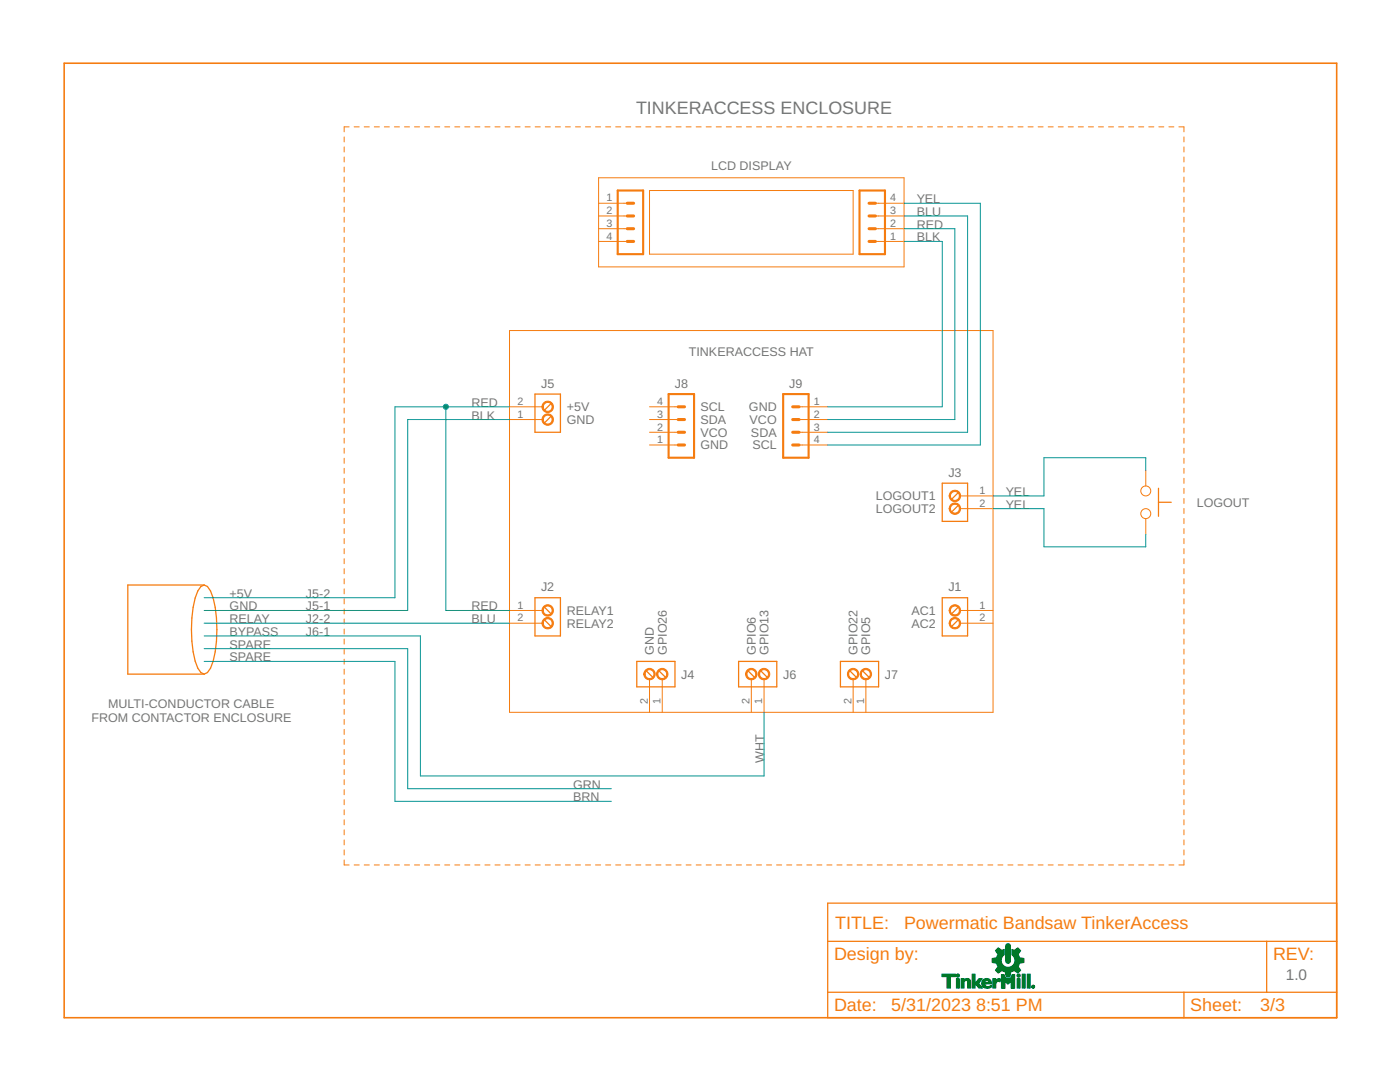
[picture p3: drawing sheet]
<svg xmlns="http://www.w3.org/2000/svg" width="279mm" height="216mm" viewBox="0 0 279 216" stroke-linecap="round" stroke-linejoin="round" font-family="sans-serif">
<g fill="none" stroke="#f57c10" stroke-width=".2">
<path d="M68.7 27.3v1M68.7 29.3v1M68.7 31.3v1M68.7 33.3v1M68.7 35.3v1M68.7 37.3v1M68.7 39.3v1M69.7 25.3h-1v1M70.7 25.3h1M72.7 25.3h1M74.7 25.3h1M76.7 25.3h1"/>
<path d="M78.7 25.3h1M80.7 25.3h1M82.7 25.3h1M84.7 25.3h1M86.7 25.3h1.1M88.8 25.3h.9M90.8 25.3h1M92.8 25.3h1M94.8 25.3h1M96.8 25.3h1M98.8 25.3h1M100.8 25.3h1"/>
<path d="M102.8 25.3h1M104.8 25.3h1M106.8 25.3h1M108.8 25.3h1M110.8 25.3h1M112.8 25.3h1M114.9 25.3h.9M116.8 25.3h1.1M118.9 25.3h1M119.5 35.5h60.9v17.8h-60.9zM120.9 25.3h1M122.9 25.3h1"/>
<path d="M124.9 25.3h1M126.9 25.3h1M128.9 25.3h1M129.6 38h40.7v12.7h-40.7zM130.9 25.3h1M132.9 25.3h1M134.9 25.3h1M136.9 25.3h1M138.9 25.3h1M140.9 25.3h1M142.9 25.3h1.1M144.9 25.3h1.1"/>
<path d="M147 25.3h1M149 25.3h1M151 25.3h1M153 25.3h1M155 25.3h1M157 25.3h1M159 25.3h1M161 25.3h1M163 25.3h1M165 25.3h1M167 25.3h1M169 25.3h1.1"/>
<path d="M171 25.3h1.1M173.1 25.3h1M175.1 25.3h1M177.1 25.3h1M179.1 25.3h1M181.1 25.3h1M183.1 25.3h1M185.1 25.3h1M187.1 25.3h1M189.1 25.3h1M191.1 25.3h1M193.1 25.3h1"/>
<path d="M195.1 25.3h1M197.1 25.3h1M199.2 25.3h1M201.1 25.3h1.1M203.2 25.3h1M205.2 25.3h1M207.2 25.3h1M209.2 25.3h1M211.2 25.3h1M213.2 25.3h1M215.2 25.3h1M217.2 25.3h1"/>
<path d="M219.2 25.3h1M221.2 25.3h1M223.2 25.3h1M225.2 25.3h1.1M227.2 25.3h1.1M229.3 25.3h1M231.3 25.3h1M233.3 25.3h1M235.3 25.3h1v1M236.3 27.3v1M236.3 29.3v1M236.3 31.3v1"/>
<path d="M236.3 33.3v1M236.3 35.3v1M236.3 37.3v1M236.3 39.3v1M68.7 41.3v1.1M68.7 43.3v1M68.7 45.4v1M68.7 47.3v1.1M68.7 49.4v1M68.7 51.4v1M68.7 53.4v1M68.7 55.4v1"/>
<path d="M68.7 57.4v1M68.7 59.4v1M119.5 43.1h5.7M119.5 40.6h5.7M119.5 45.6h5.7M119.5 48.2h5.7M174.7 43.1h5.7M174.7 40.6h5.7M174.7 45.6h5.7M174.7 48.2h5.7M236.3 41.3v1.1M236.3 43.3v1"/>
<path d="M236.3 45.4v1M236.3 47.3v1.1M236.3 49.4v1M236.3 51.4v1M236.3 53.4v1M236.3 55.4v1M236.3 57.4v1M236.3 59.4v1M68.7 61.4v1M68.7 63.4v1M68.7 65.4v1M68.7 67.4v1"/>
<path d="M68.7 69.4v1M68.7 71.4v1M68.7 73.4v1M68.7 75.4v1M68.7 77.4v1M68.7 79.4v1M101.7 66h96.5v76.1h-96.5zM236.3 61.4v1M236.3 63.4v1M236.3 65.4v1M236.3 67.4v1M236.3 69.4v1"/>
<path d="M236.3 71.4v1M236.3 73.4v1M236.3 75.4v1M236.3 77.4v1M236.3 79.4v1M68.7 81.4v1M68.7 83.4v1M68.7 85.4v1M68.7 87.4v1M68.7 89.4v1M68.7 91.4v1.1M68.7 93.5v.9"/>
<path d="M68.7 95.4v1.1M68.7 97.5v1M68.7 99.5v1M101.7 83.7h6.6M101.7 81.2h6.6M129.6 83.7h5.7M129.6 81.2h5.7M129.6 86.3h5.7M129.6 88.8h5.7M159.5 83.7h5.7M159.5 81.2h5.7M159.5 86.3h5.7"/>
<path d="M159.5 88.8h5.7M191.6 99h6.6M228.7 93.9v3.1M236.3 81.4v1M236.3 83.4v1M236.3 85.4v1M236.3 87.4v1M236.3 89.4v1M236.3 91.4v1.1M236.3 93.5v.9M236.3 95.4v1.1M236.3 97.5v1"/>
<path d="M236.3 99.5v1M68.7 101.5v1M68.7 103.5v1M68.7 105.5v1M68.7 107.5v1M68.7 109.5v1M68.7 111.5v1M68.7 113.5v1M68.7 115.5v1M68.7 117.5v1M68.7 119.5v1M191.6 101.5h6.6"/>
<path d="M228.7 103.5v3.1M236.3 101.5v1M236.3 103.5v1M236.3 105.5v1M236.3 107.5v1M236.3 109.5v1M236.3 111.5v1M236.3 113.5v1M236.3 115.5v1M236.3 117.5v1M236.3 119.5v1M68.7 121.5v1"/>
<path d="M68.7 123.5v1M68.7 125.5v1M68.7 127.5v1M68.7 129.5v1M68.7 131.5v1M68.7 133.5v1M68.7 135.5v1M68.7 137.5v1M68.7 139.5v1M101.7 121.8h6.6M101.7 124.4h6.6M129.6 135.5v6.6"/>
<path d="M132.2 135.5v6.6M149.9 135.5v6.6M152.5 135.5v6.6M170.3 135.5v6.6M172.8 135.5v6.6M191.6 121.8h6.6M191.6 124.4h6.6M236.3 121.5v1M236.3 123.5v1M236.3 125.5v1M236.3 127.5v1M236.3 129.5v1"/>
<path d="M236.3 131.5v1M236.3 133.5v1M236.3 135.5v1M236.3 137.5v1M236.3 139.5v1M68.7 141.5v1M68.7 143.6v.9M68.7 145.5v1.1M68.7 147.6v.9M68.7 149.6v1M68.7 151.6v1M68.7 153.6v1"/>
<path d="M68.7 155.6v1M68.7 157.6v1M68.7 159.6v1M236.3 141.5v1M236.3 143.6v.9M236.3 145.5v1.1M236.3 147.6v.9M236.3 149.6v1M236.3 151.6v1M236.3 153.6v1M236.3 155.6v1M236.3 157.6v1"/>
<path d="M236.3 159.6v1M68.7 161.6v1M68.7 163.6v1M68.7 165.6v1M68.7 167.6v1M68.7 169.6v1M68.7 171.6v1h1M70.7 172.6h1M72.7 172.6h1M74.7 172.6h1M76.7 172.6h1M78.7 172.6h1"/>
<path d="M80.7 172.6h1M82.7 172.6h1M84.7 172.6h1M86.7 172.6h1.1M88.8 172.6h.9M90.8 172.6h1M92.8 172.6h1M94.8 172.6h1M96.8 172.6h1M98.8 172.6h1M100.8 172.6h1M102.8 172.6h1"/>
<path d="M104.8 172.6h1M106.8 172.6h1M108.8 172.6h1M110.8 172.6h1M112.8 172.6h1M114.9 172.6h.9M116.8 172.6h1.1M118.9 172.6h1M120.9 172.6h1M122.9 172.6h1M124.9 172.6h1M126.9 172.6h1"/>
<path d="M128.9 172.6h1M130.9 172.6h1M132.9 172.6h1M134.9 172.6h1M136.9 172.6h1M138.9 172.6h1M140.9 172.6h1M142.9 172.6h1.1M144.9 172.6h1.1M147 172.6h1M149 172.6h1M151 172.6h1"/>
<path d="M153 172.6h1M155 172.6h1M157 172.6h1M159 172.6h1M161 172.6h1M163 172.6h1M165 172.6h1M167 172.6h1M169 172.6h1.1M171 172.6h1.1M173.1 172.6h1M175.1 172.6h1"/>
<path d="M177.1 172.6h1M179.1 172.6h1M181.1 172.6h1M183.1 172.6h1M185.1 172.6h1M187.1 172.6h1M189.1 172.6h1M191.1 172.6h1M193.1 172.6h1M195.1 172.6h1M197.1 172.6h1M199.2 172.6h1"/>
<path d="M201.1 172.6h1.1M203.2 172.6h1M205.2 172.6h1M207.2 172.6h1M209.2 172.6h1M211.2 172.6h1M213.2 172.6h1M215.2 172.6h1M217.2 172.6h1M219.2 172.6h1M221.2 172.6h1M223.2 172.6h1"/>
<path d="M225.2 172.6h1.1M227.2 172.6h1.1M229.3 172.6h1M231.3 172.6h1M233.3 172.6h1M236.3 171.6v1h-1M236.3 161.6v1M236.3 163.6v1M236.3 165.6v1M236.3 167.6v1M236.3 169.6v1"/>
<circle cx="228.7" cy="98" r=".99"/>
<circle cx="228.7" cy="102.5" r=".99"/>
</g>
<g fill="none" stroke="#f57c10" stroke-width=".25">
<path d="M106.8 78.6h5v7.7h-5zM110 80.5l-1.4 1.4M110 83l-1.4 1.4M188 96.4h5.1v7.6h-5.1zM191.3 98.3l-1.4 1.4M231.2 97.4v5.6M40.7 116.7l.7 .3a11.2 11.2 0 0 1 1.8 6.3 23.5 23.5 0 0 1-1.2 10l-.6 .9-.7 .3M40.7 116.7l-.6 .3a11.2 11.2 0 0 0-1.8 6.3 23.5 23.5 0 0 0 1.2 10l.6 .9 .6 .3M40.7 116.7h-15.2v17.8h15.2M106.8 119.3h5v7.6h-5zM188 119.3h5.1v7.6h-5.1zM191.3 100.8l-1.4 1.4"/>
<path d="M231.2 100.2h2.5M108.6 123.6l1.4 1.5M108.6 121.1l1.4 1.4M127.1 132h7.6v5.1h-7.6zM128.9 133.8l1.4 1.4M131.4 133.8l1.5 1.4M147.4 132h7.6v5.1h-7.6zM149.2 133.8l1.4 1.4M151.8 133.8l1.4 1.4M167.7 132h7.6v5.1h-7.6zM169.5 133.8l1.5 1.4M172.1 133.8l1.4 1.4"/>
<path d="M191.3 123.6l-1.4 1.5M191.3 121.1l-1.4 1.4M165.2 180.2h101.6v22.9h-101.6zM165.2 187.8h101.6M165.2 198h101.6M236.3 198v5.1M252.8 187.8v10.2"/>
</g>
<path d="M12.8 12.6h254v190.5h-254z" fill="none" stroke="#f57c10" stroke-width=".32"/>
<g fill="#f57c10" stroke="#f57c10" stroke-width=".2">
<path d="M189.8 123.5a1.14 1.14 0 0 1 1.8 .3 1.14 1.14 0 0 1-.8 1.7 1.14 1.14 0 0 1-1.4-1.1h.3a.89 .89 0 0 1 1.2-.9 .89 .89 0 0 1 .3 1.5 .89 .89 0 0 1-1.5-.4v-.2h-.3z" fill-rule="evenodd"/>
<path d="M189.8 120.9a1.14 1.14 0 0 1 1.8 .4 1.14 1.14 0 0 1-.8 1.6 1.14 1.14 0 0 1-1.4-1.1h.3a.89 .89 0 0 1 1.2-.8 .89 .89 0 0 1 .3 1.5 .89 .89 0 0 1-1.5-.4v-.3h-.3z" fill-rule="evenodd"/>
<path d="M108.6 123.5a1.14 1.14 0 0 1 1.7 .3 1.14 1.14 0 0 1-.7 1.7 1.14 1.14 0 0 1-1.4-1.1h.2a.88 .88 0 0 1 1.2-.9 .88 .88 0 0 1 .3 1.5 .88 .88 0 0 1-1.4-.4l-.1-.2h-.2z" fill-rule="evenodd"/>
<path d="M108.6 120.9a1.14 1.14 0 0 1 1.7 .4 1.14 1.14 0 0 1-.7 1.6 1.14 1.14 0 0 1-1.4-1.1h.2a.88 .88 0 0 1 1.2-.8 .88 .88 0 0 1 .3 1.5 .88 .88 0 0 1-1.4-.4l-.1-.3h-.2z" fill-rule="evenodd"/>
<path d="M189.8 100.6a1.14 1.14 0 0 1 1.8 .4 1.14 1.14 0 0 1-.8 1.6 1.14 1.14 0 0 1-1.4-1.1h.3a.89 .89 0 0 1 1.2-.8 .89 .89 0 0 1 .3 1.4 .89 .89 0 0 1-1.5-.4v-.2h-.3z" fill-rule="evenodd"/>
<path d="M189.8 98.1a1.14 1.14 0 0 1 1.8 .3 1.14 1.14 0 0 1-.8 1.7 1.14 1.14 0 0 1-1.4-1.1h.3a.89 .89 0 0 1 1.2-.9 .89 .89 0 0 1 .3 1.5 .89 .89 0 0 1-1.5-.4v-.2h-.3z" fill-rule="evenodd"/>
<path d="M128.9 133.6a1.14 1.14 0 0 1 1.7 .4 1.14 1.14 0 0 1-.7 1.6 1.14 1.14 0 0 1-1.4-1.1h.2a.88 .88 0 0 1 1.3-.8 .88 .88 0 0 1 .2 1.5 .88 .88 0 0 1-1.4-.4l-.1-.3h-.2z" fill-rule="evenodd"/>
<path d="M131.4 133.6a1.14 1.14 0 0 1 1.8 .4 1.14 1.14 0 0 1-.8 1.6 1.14 1.14 0 0 1-1.4-1.1h.3a.88 .88 0 0 1 1.2-.8 .88 .88 0 0 1 .3 1.5 .88 .88 0 0 1-1.5-.4v-.3h-.3z" fill-rule="evenodd"/>
<path d="M108.6 80.3a1.14 1.14 0 0 1 1.7 .4 1.14 1.14 0 0 1-.7 1.6 1.14 1.14 0 0 1-1.4-1.1h.2a.88 .88 0 0 1 1.2-.9 .88 .88 0 0 1 .3 1.5 .88 .88 0 0 1-1.4-.4l-.1-.2h-.2z" fill-rule="evenodd"/>
<path d="M108.6 82.9a1.14 1.14 0 0 1 1.7 .3 1.14 1.14 0 0 1-.7 1.7 1.14 1.14 0 0 1-1.4-1.2h.2a.88 .88 0 0 1 1.2-.8 .88 .88 0 0 1 .3 1.5 .88 .88 0 0 1-1.4-.4l-.1-.3h-.2z" fill-rule="evenodd"/>
<path d="M149.2 133.6a1.15 1.15 0 0 1 1.8 .4 1.15 1.15 0 0 1-.8 1.6 1.15 1.15 0 0 1-1.4-1.1h.3a.88 .88 0 0 1 1.2-.8 .88 .88 0 0 1 .2 1.5 .88 .88 0 0 1-1.4-.4v-.3h-.3z" fill-rule="evenodd"/>
<path d="M151.7 133.6a1.15 1.15 0 0 1 1.8 .4 1.15 1.15 0 0 1-.7 1.6 1.15 1.15 0 0 1-1.5-1.1h.3a.88 .88 0 0 1 1.2-.8 .88 .88 0 0 1 .3 1.5 .88 .88 0 0 1-1.5-.4v-.3h-.3z" fill-rule="evenodd"/>
<path d="M169.5 133.6a1.14 1.14 0 0 1 1.8 .4 1.14 1.14 0 0 1-.8 1.6 1.14 1.14 0 0 1-1.4-1.1h.3a.9 .9 0 0 1 1.3-.7 .9 .9 0 0 1 .1 1.5 .9 .9 0 0 1-1.4-.5v-.3h-.3z" fill-rule="evenodd"/>
<path d="M172 133.6a1.14 1.14 0 0 1 1.8 .4 1.14 1.14 0 0 1-.7 1.6 1.14 1.14 0 0 1-1.4-1.1h.2a.9 .9 0 0 1 1.3-.7 .9 .9 0 0 1 .2 1.5 .9 .9 0 0 1-1.5-.5v-.3h-.2z" fill-rule="evenodd"/>
</g>
<path d="M123.3 38h5.1v12.7h-5.1zM171.5 38h5.1v12.7h-5.1zM133.4 78.6h5.1v12.7h-5.1zM156.3 78.6h5.1v12.7h-5.1z" fill="none" stroke="#f57c10" stroke-width=".42"/>
<g fill="none" stroke="#f57c10" stroke-width=".61">
<path d="M125.2 40.6h1.2M125.2 43.1h1.2M125.2 45.6h1.2M125.2 48.2h1.2M173.4 40.6h1.3M173.4 43.1h1.3M173.4 45.6h1.3M173.4 48.2h1.3M135.3 88.8h1.3M135.3 86.3h1.3M135.3 83.7h1.3M135.3 81.2h1.3"/>
<path d="M158.2 88.8h1.3M158.2 86.3h1.3M158.2 83.7h1.3M158.2 81.2h1.3"/>
</g>
<g fill="none" stroke="#009292" stroke-width=".2">
<path d="M180.4 48.2h7.6v33h-22.8M180.4 45.6h10.2v38.1h-25.4M180.4 43.1h12.7v43.2h-27.9M180.4 40.6h15.2v48.2h-30.4M89 81.2v40.6h12.7M101.7 81.2h-22.9v38.1h-38.1M101.7 83.7h-20.3v38.1h-40.7M228.7 93.9v-2.6h-20.4v7.7h-10.1M198.2 101.5h10.1v7.6h20.4v-2.5M40.7 132h38.1v27.9h43.2M40.7 129.4h40.7v28h40.6M40.7 124.4h61"/>
<path d="M40.7 126.9h43.2v27.9h68.6v-12.7"/>
</g>
<circle cx="89" cy="81.2" r=".51" fill="#009292" stroke="#009292" stroke-width=".2"/>
<g fill="#007828" stroke="#007828" stroke-width=".2">
<path d="M199.2 189.1l.8 .5 .4-.2v1.1a1.37 1.37 0 0 0-.3 2 1.37 1.37 0 0 0 2.1 .1 1.37 1.37 0 0 0-.3-2.1v-1.1l.5 .2 .7-.5 .6 .6-.5 .7 .3 .7 .9 .2v.8l-.9 .1-.3 .7 .5 .7-.6 .6-.7-.5-.7 .2-.1 .9h-.8l-.2-.9-.6-.2-.8 .5-.5-.6 .5-.7-.3-.7-.9-.1v-.8l.9-.2 .3-.7-.5-.7z" fill-rule="evenodd"/>
<path d="M200.8 188.4l.5-.1 .3 .4v3.1l-.1 .3-.3 .1-.3-.1-.2-.3v-3z" fill-rule="evenodd"/>
<path d="M199.9 194.5h.5l.2 .6h1.1l.3-.6h.5v2.7h-.7v-1.4l-.7 .6-.5-.6v1.4h-.7z" fill-rule="evenodd"/>
<path d="M188 194.4h2.7v.5h-1v2.3h-.7v-2.3h-1z" fill-rule="evenodd"/>
<path d="M190.9 195.3h.6v1.9h-.6z" fill-rule="evenodd"/>
<path d="M191.8 195.3h.6v.2l.6-.3 .5 .2 .2 .4v1.4h-.6l-.1-1.5a.39 .39 0 0 0-.6 .3v1.2h-.6z" fill-rule="evenodd"/>
<path d="M194 194.4h.6v1.8l.8-.9h.6l-.7 .9 .8 1h-.8l-.7-1v1h-.6z" fill-rule="evenodd"/>
<path d="M196.2 195.5l.7-.3v.4l-.2 .1-.2 .3h.4v.3h-.4l.1 .3 .6 .3 .7-.3v.4l-.9 .2-.8-.2-.3-.7z" fill-rule="evenodd"/>
<path d="M196.9 195.2l.7 .4 .3 .7h-1v-.3h.5l-.2-.3-.3-.1z" fill-rule="evenodd"/>
<path d="M198.1 195.3h.6v.5l.4-.5h.4l.2 .1-.1 .5a.47 .47 0 0 0-.5-.1 .47 .47 0 0 0-.3 .4l-.1 1h-.6z" fill-rule="evenodd"/>
<path d="M203 195.3h.6v1.9h-.6z" fill-rule="evenodd"/>
<path d="M204 194.4h.6v2.8h-.6z" fill-rule="evenodd"/>
<path d="M205 194.4h.6v2.8h-.6z" fill-rule="evenodd"/>
<path d="M206.2 196.7l.2 .3z" fill-rule="evenodd"/>
<path d="M206.1 196.7h.1l-.1 .3z" fill-rule="evenodd"/>
<path d="M206.2 196.6l.3 .3-.3 .3 .3-.3z" fill-rule="evenodd"/>
<path d="M206 196.7l.2-.1-.3 .3 .3 .3-.3-.2z" fill-rule="evenodd"/>
<circle cx="191.2" cy="194.7" r=".33"/>
<circle cx="203.3" cy="194.7" r=".33"/>
</g>
<text font-size="3.6" fill="#757575" x="126.9" y="22.8">TINKERACCESS ENCLOSURE</text>
<g font-size="3.6" fill="#f57c10">
<text x="166.7" y="185.3">TITLE:</text>
<text x="180.4" y="185.3">Powermatic Bandsaw TinkerAccess</text>
<text x="166.4" y="191.6">Design by:</text>
<text x="254.1" y="191.6">REV:</text>
<text x="166.4" y="201.8">Date:</text>
<text x="177.9" y="201.8">5/31/2023</text>
<text x="194.8" y="201.8">8:51 PM</text>
<text x="237.6" y="201.8">Sheet:</text>
<text x="251.5" y="201.8">3/3</text>
</g>
<text font-size="3.1" fill="#757575" x="256.6" y="195.5">1.0</text>
<g font-size="2.5" fill="#757575">
<text x="141.9" y="33.8">LCD DISPLAY</text>
<text x="183" y="40.6">YEL</text>
<text x="183" y="45.6">RED</text>
<text x="183" y="43.1">BLU</text>
<text x="183" y="48.2">BLK</text>
<text x="137.5" y="71">TINKERACCESS HAT</text>
<text x="108" y="77.4">J5</text>
<text x="134.7" y="77.4">J8</text>
<text x="157.5" y="77.4">J9</text>
<text x="94.1" y="81.2">RED</text>
<text x="94.1" y="83.7">BLK</text>
<text x="113.1" y="82.1">+5V</text>
<text x="139.8" y="82.1">SCL</text>
<text x="149.5" y="82.1">GND</text>
<text x="113.1" y="84.6">GND</text>
<text x="139.8" y="84.6">SDA</text>
<text x="139.8" y="87.2">VCO</text>
<text x="139.8" y="89.7">GND</text>
<text x="149.6" y="84.6">VCO</text>
<text x="149.9" y="87.2">SDA</text>
<text x="150.2" y="89.7">SCL</text>
<text x="189.3" y="95.1">J3</text>
<text x="174.8" y="99.8">LOGOUT1</text>
<text x="200.7" y="99">YEL</text>
<text x="200.7" y="101.5">YEL</text>
<text x="238.8" y="101.1">LOGOUT</text>
<text x="174.8" y="102.4">LOGOUT2</text>
<text x="45.8" y="119.3">+5V</text>
<text x="61.1" y="119.3">J5-2</text>
<text x="108" y="118">J2</text>
<text x="189.3" y="118">J1</text>
<text x="45.8" y="121.8">GND</text>
<text x="45.8" y="124.4">RELAY</text>
<text x="61.1" y="121.8">J5-1</text>
<text x="61.1" y="124.4">J2-2</text>
<text x="94.1" y="121.8">RED</text>
<text x="94.1" y="124.4">BLU</text>
<text x="113.1" y="122.7">RELAY1</text>
<text x="113.1" y="125.2">RELAY2</text>
<text x="181.9" y="122.7">AC1</text>
<text x="181.9" y="125.2">AC2</text>
<text x="45.8" y="126.9">BYPASS</text>
<text x="45.8" y="129.4">SPARE</text>
<text x="45.8" y="132">SPARE</text>
<text x="61.1" y="126.9">J6-1</text>
<text x="130.5" y="130.7" transform="rotate(-90 130.5 130.7)">GND</text>
<text x="133.1" y="130.7" transform="rotate(-90 133.1 130.7)">GPIO26</text>
<text x="150.8" y="130.7" transform="rotate(-90 150.8 130.7)">GPIO6</text>
<text x="153.4" y="130.7" transform="rotate(-90 153.4 130.7)">GPIO13</text>
<text x="171.1" y="130.7" transform="rotate(-90 171.1 130.7)">GPIO22</text>
<text x="173.7" y="130.7" transform="rotate(-90 173.7 130.7)">GPIO5</text>
<text x="136" y="135.4">J4</text>
<text x="156.3" y="135.4">J6</text>
<text x="176.6" y="135.4">J7</text>
<text x="21.6" y="141.4">MULTI-CONDUCTOR CABLE</text>
<text x="18.2" y="144">FROM CONTACTOR ENCLOSURE</text>
<text x="152.5" y="152.3" transform="rotate(-90 152.5 152.3)">WHT</text>
<text x="114.4" y="157.4">GRN</text>
<text x="114.4" y="159.9">BRN</text>
</g>
<g font-size="2.1" fill="#757575">
<text x="121" y="40.2">1</text>
<text x="177.7" y="40.2">4</text>
<text x="121" y="42.7">2</text>
<text x="121" y="45.3">3</text>
<text x="121" y="47.8">4</text>
<text x="177.7" y="45.3">2</text>
<text x="177.7" y="47.8">1</text>
<text x="177.7" y="42.7">3</text>
<text x="103.2" y="83.4">1</text>
<text x="103.2" y="80.8">2</text>
<text x="131.2" y="83.4">3</text>
<text x="131.2" y="80.8">4</text>
<text x="162.4" y="83.4">2</text>
<text x="162.4" y="80.8">1</text>
<text x="131.2" y="85.9">2</text>
<text x="131.2" y="88.4">1</text>
<text x="162.4" y="85.9">3</text>
<text x="162.4" y="88.4">4</text>
<text x="195.4" y="98.6">1</text>
<text x="195.4" y="101.1">2</text>
<text x="103.2" y="121.5">1</text>
<text x="103.2" y="124">2</text>
<text x="195.4" y="121.5">1</text>
<text x="195.4" y="124">2</text>
<text x="129.3" y="140.6" transform="rotate(-90 129.3 140.6)">2</text>
<text x="131.8" y="140.6" transform="rotate(-90 131.8 140.6)">1</text>
<text x="149.6" y="140.6" transform="rotate(-90 149.6 140.6)">2</text>
<text x="152.1" y="140.6" transform="rotate(-90 152.1 140.6)">1</text>
<text x="169.9" y="140.6" transform="rotate(-90 169.9 140.6)">2</text>
<text x="172.4" y="140.6" transform="rotate(-90 172.4 140.6)">1</text>
</g>
</svg>
